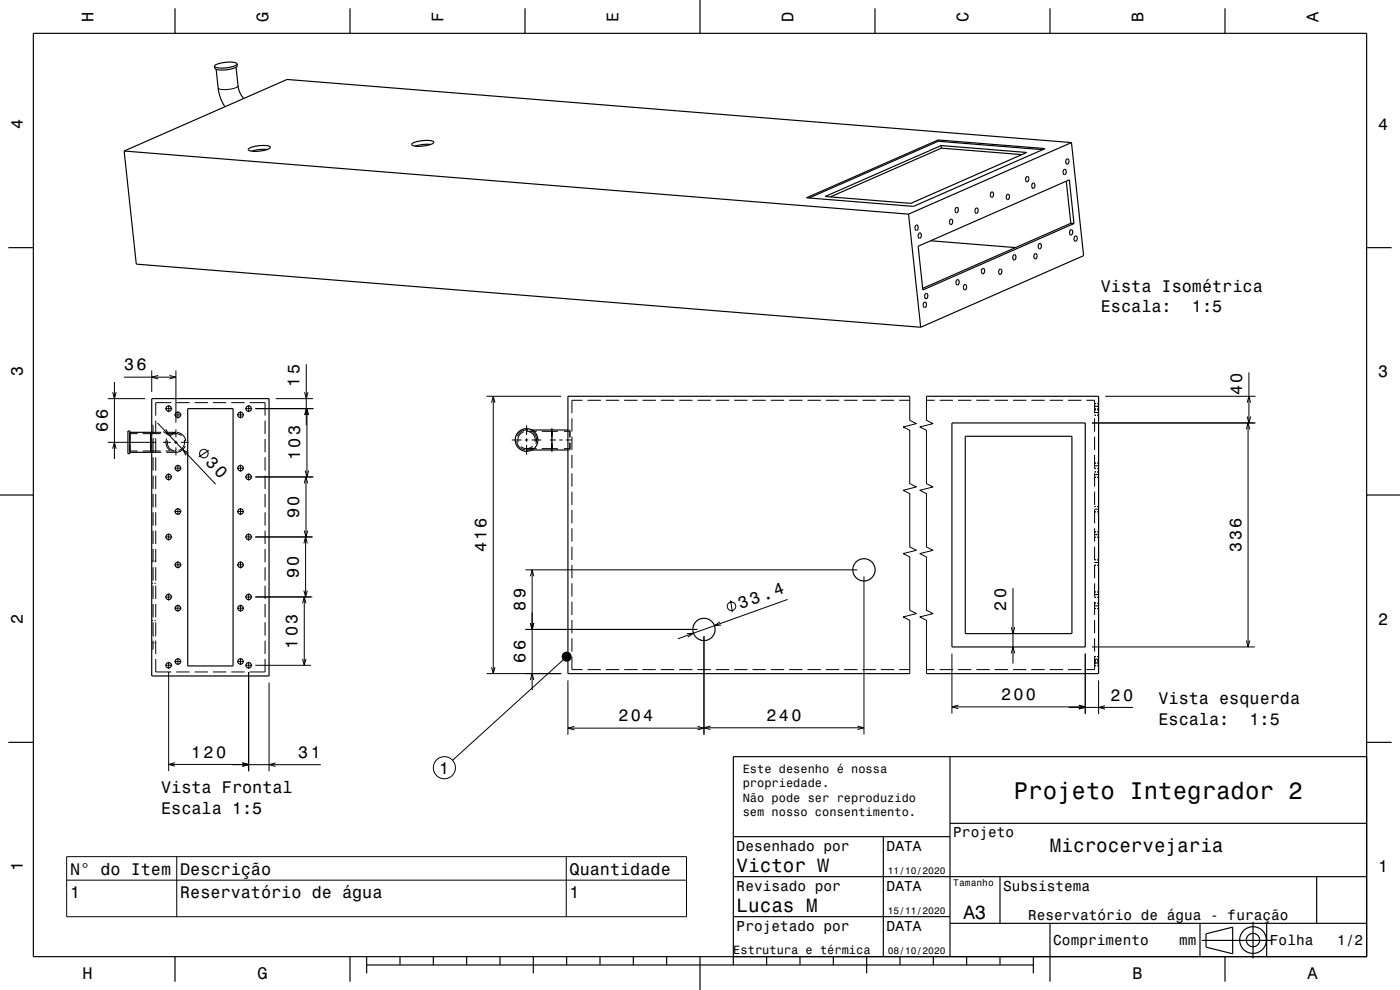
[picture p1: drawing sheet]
<svg xmlns="http://www.w3.org/2000/svg" width="420mm" height="297mm" viewBox="0 0 420 297" stroke-linecap="round" stroke-linejoin="round" font-family="sans-serif">
<g fill="none" stroke="#000" stroke-width=".3">
<path d="M71.4 25.8a6.5 6.5 0 0 1-5.1 1l-.9-.4M32.3 119.6h11.2M33.8 117.7l.5 1.9 .5-1.9M34.3 114.6v23.1M37.2 113.1h15.6M45.5 111.1v6.5M47.5 112.6l-2 .5 2 .6M50.8 112.6l2 .5-2 .6M52.8 111.1v15.7M82.7 119.6h11.2M91.4 117.7l.5 1.9 .5-1.9M91.9 109.3v18.3"/>
<path d="M146 118.9h22.4M148 118.9v83.2M272.9 118.9v7.2l2 1-4 1 2 1v16l2 1-4 1 2 1v16l2 1-4 1 2 1v16l2 1-4 1 2 1v16M277.9 118.9v7.2l2 1-4 1 2 1v16l2 1-4 1 2 1v16l2 1-4 1 2 1v16l2 1-4 1 2 1v16M331.6 118.9h45.1M374.7 111.7v15.2M32.3 132.7h14.6M33.8 134.6l.5-1.9 .5 1.9M39 133.6v1.7h2.3M41.3 130.1h-2.3v1.7M42.8 135.3h5.4M42.8 130.1h5.4"/>
<path d="M45.2 129.7v6M45.5 127.6h.2M45.5 135.7h2.9M45.5 129.7h2.9M45.8 127.6l.1 2.6M45.9 131.7v4M45.9 137.2v4M45.9 131.6h.3M46.5 131.6h.2M46.7 126.2v4M46.7 131.7v4M46.7 137.2v4"/>
<path d="M47.3 126.9l17.4 18.3M48.9 132.7h2.4M49.5 122.6h2.2M49.7 135.3h3.1M49.7 130.1h3.1M49.7 128.8l1 1.7-1.7-1M49.9 129.7h2.9l-1 .2-.9 .4M49.9 135.7h2.9M50 131.5a3 3 0 0 0 1 3.6M50.2 132.1a2.6 2.6 0 0 0 1.9 3.1M50.6 121.5v2.1M51.4 120.8h-4.7v3.9"/>
<path d="M52.3 132.7h1M52.3 124.5h2.1M52.8 130.1l-1 .2-.8 .5M52.8 130.1l.8 .1 .9 .5M52.8 128.8v2.4M52.8 132.2v1M52.8 134.2v2.4M52.9 120.8h4M53.1 129.7a2.99 2.99 0 0 1 2.6 2.6M53.4 123.4v2.1M53.4 139.4v2.1M54.3 132.7h2.4"/>
<path d="M55.3 132a2.59 2.59 0 0 1-1.7 3.2M55.6 133.8a3 3 0 0 1-3.3 1.9M56.5 135.9l-1.7-1 1 1.7M58.4 120.8h4M62.7 135.1l-3.1 1.9M63.9 120.8h4M69.4 120.8h4M71.1 124.5h2.1M72.2 123.4v2.1M72.2 139.4v2.1M73.5 122.6h2.2M74.6 121.5v2.1"/>
<path d="M74.9 120.8h4.6v3.9M76.6 122.6h17.5M79.5 126.2v4M79.5 131.7v4M79.5 137.2v4M91.4 124.5l.5-1.9 .5 1.9M91.6 124.5l.5-1.9 .5 1.9M92.1 122.6v20.5M147.5 120.8l.5-1.9 .5 1.9M153.6 132h2.9M155 132.4a3 3 0 0 0 2.6 2.6M156.3 134l.8 .5 .9 .1"/>
<path d="M157.2 129.5a2.6 2.6 0 0 0-1.7 3.2M157.5 132h1M158 129h.5M158 129.4h3M158 134.6h3M158 127.6v2.9M158 131.5v1M158 133.5v2.9M158.4 129a2.99 2.99 0 0 0-3.2 1.9M158.6 129.5a2.6 2.6 0 0 1 1.9 3.1M159 135h.6M159 129h.6"/>
<path d="M159.5 132h2.9M159.8 129.6a3 3 0 0 1 .9 3.6M159.8 133.9l-.9 .5-.9 .2M159.8 134.4l-.8 .4-1 .2h.5M162.5 129.4h4.9M162.5 134.6h4.9M165 132h1.8M165.6 128.4v7.2M167.8 132h1M169.2 129.4h1.8M169.2 134.6h1.8M169.8 132h1.7"/>
<path d="M170.4 135h.2M170.4 129h.2M170.8 129h.2v2.2M171 132.7v2.3h-.2M171.6 125.5v4M171.6 131v4M171.6 136.5v4M174.8 120.1h-3.2v3.9M176.3 120.1h4M181.8 120.1h4M187.3 120.1h4M192.8 120.1h4"/>
<path d="M198.3 120.1h4M203.8 120.1h4M209.3 120.1h4M214.8 120.1h4M220.3 120.1h4M225.8 120.1h4M231.3 120.1h4M236.8 120.1h4M242.3 120.1h4M247.8 120.1h4M253.3 120.1h4M258.8 120.1h4"/>
<path d="M264.3 120.1h4M269.8 120.1h3.1M277.9 120.1h2.5M281.9 120.1h4M287.4 120.1h4M292.9 120.1h4M298.4 120.1h4M303.9 120.1h4M309.4 120.1h4M314.9 120.1h4M320.4 120.1h4M325.9 120.1h2.5v3.9"/>
<path d="M327.6 126.9h49.1M328.3 121.9h1.4M328.3 139.8h1.4M328.3 123.8h1.4M328.4 138.9h.4M328.4 121.1h.4M328.4 122.7h.4M328.4 124.6h.4M328.4 122.9h.4M328.4 125.5v4M328.4 131v4M328.4 136.5v4"/>
<path d="M329.2 138.9h.4M329.2 121.1h.4M329.2 122.7h.4M329.2 124.6h.4M329.2 122.9h.4M373.9 128.8l.5-1.9 .5 1.9M374.2 125l.5 1.9 .5-1.9M374.2 120.8l.5-1.9 .5 1.9M374.4 126.9v67.2M45.9 142.7v4M45.9 148.2v4M45.9 153.7v4"/>
<path d="M45.9 159.2v4M46.7 142.7v4M46.7 148.2v4M46.7 153.7v4M46.7 159.2v4M49.5 143.1h2.2M50.6 142v2.1M52.3 140.5h2.1M52.3 153.5h2.1M53.4 152.4v2.1M71.1 140.5h2.1M71.1 153.5h2.1"/>
<path d="M72.2 152.4v2.1M73.5 143.1h2.2M74.6 142v2.1M76.6 143.1h17.5M79.5 142.7v4M79.5 148.2v4M79.5 153.7v4M79.5 159.2v4M91.3 159.2l.5 1.9 .5-1.9M91.3 145l.5-1.9 .5 1.9M91.6 141.2l.5 1.9 .5-1.9M91.8 143.1v18"/>
<path d="M171.6 142v4M171.6 147.5v4M171.6 153v4M171.6 158.5v4M328.3 152.8h1.4M328.3 142.4h1.4M328.4 140.6h.4M328.4 153.6h.4M328.4 151.9h.4M328.4 141.6h.4M328.4 143.2h.4M328.4 159.6h.4"/>
<path d="M328.4 142v4M328.4 147.5v4M328.4 153v4M328.4 158.5v4M329.2 140.6h.4M329.2 153.6h.4M329.2 151.9h.4M329.2 141.6h.4M329.2 143.2h.4M329.2 159.6h.4M45.5 175h.4M45.5 168.3h.4"/>
<path d="M45.9 164.7v4M45.9 170.2v4M45.9 175.7v4M46.3 175h.4M46.3 168.3h.4M46.7 164.7v4M46.7 170.2v4M46.7 175.7v4M49.5 179.1h2.2M49.5 161.1h2.2M50.6 160v2.1M50.6 178v2.1"/>
<path d="M52.3 169.5h2.1M53.4 168.4v2.1M71.1 169.5h2.1M72.2 168.4v2.1M73.5 179.1h2.2M73.5 161.1h2.2M74.6 160v2.1M74.6 178v2.1M76.6 179.1h17.1M76.6 161.1h17.2M79.5 164.7v4M79.5 170.2v4"/>
<path d="M79.5 175.7v4M91.2 177.2l.5 1.9 .5-1.9M91.2 163l.5-1.9 .5 1.9M91.3 179.1v20.5M91.7 161.1v18M157.6 171h99.6M159.1 172.9l.5-1.9 .6 1.9M159.6 171v36.1M171.6 164v4M171.6 169.5v4M171.6 175v4M236.3 179.8l-33 11.8"/>
<path d="M259.2 173v47.3M303.9 176.4v22.7M328.3 168.8h1.4M328.3 178.4h1.4M328.3 160.4h1.4M328.4 169.6h.4M328.4 167.9h.4M328.4 179.2h.4M328.4 177.6h.4M328.4 161.2h.4M328.4 164v4M328.4 169.5v4"/>
<path d="M328.4 175v4M329.2 169.6h.4M329.2 167.9h.4M329.2 179.2h.4M329.2 177.6h.4M329.2 161.2h.4M45.5 194.8h.2M45.5 192.9h.4M45.5 186.2h.4M45.9 192.2l-.1 2.6M45.9 181.2v4M45.9 186.7v4"/>
<path d="M45.9 190.8h.3M46.3 192.9h.4M46.3 186.2h.4M46.5 190.8h.2M46.7 197.7v3.9h4.7M46.7 181.2v4M46.7 186.7v4M46.7 192.2v4M49.5 199.6h2.2M50.6 198.5v2.1M52.3 182.5h2.1M52.3 198.5h2.1"/>
<path d="M53.4 181.4v2.1M53.4 197.4v2.1M71.1 182.5h2.1M71.1 198.5h2.1M72.2 181.4v2.1M72.2 197.4v2.1M73.5 199.6h2.2M74.6 198.5v2.1M76.6 199.6h16.7M79.5 197.7v3.9h-4.6M79.5 181.2v4M79.5 186.7v4"/>
<path d="M79.5 192.2v4M90.8 197.7l.5 1.9 .5-1.9M90.8 181l.5-1.9 .5 1.9M157.6 188.8h51.6M159.1 186.9l.5 1.9 .6-1.9M170 197l-34.2 31.1M171.6 180.5v4M171.6 186v4M171.6 191.5v4M171.6 197v3.9h3.2M206.1 190.1l2-.1-1.7 1.1M211.2 190.8v29.6"/>
<path d="M216 186.6l-1.7 1.1 2-.2M219.2 180.1l.5 3.5M285.6 196.1v18M303.4 196l.5-1.9 .5 1.9M303.4 188.2l.5 1.9 .5-1.9M325.6 196.1v18.1M327.6 194.1h48.8M328.3 198.9h1.4M328.3 181.8h1.4M328.3 197.7h1.4M328.4 199.7h.4M328.4 198.1h.4"/>
<path d="M328.4 182.6h.4M328.4 180.9h.4M328.4 198.6h.4M328.4 199.1h.4M328.4 180.5v4M328.4 186v4M328.4 191.5v4M328.8 196.9h-.4v4h-2.5M329.2 199.7h.4M329.2 198.1h.4M329.2 182.6h.4M329.2 180.9h.4"/>
<path d="M329.2 198.6h.4M329.2 196.9h.4M329.2 199.1h.4M373.9 192.2l.5 1.9 .5-1.9M50.6 201.6v29.7M52.9 201.6h4M58.4 201.6h4M63.9 201.6h4M69.4 201.6h4M74.6 201.6v29.8M80.7 204.8v26.6M146 202.1h22.4"/>
<path d="M147.5 200.2l.5 1.9 .5-1.9M159.1 204l.5-1.9 .6 1.9M170.4 204.1v16.3M170.4 218.4h40.8M172.3 217.9l-1.9 .5 1.9 .6M176.3 200.9h4M181.8 200.9h4M187.3 200.9h4M192.8 200.9h4M198.3 200.9h4M203.8 200.9h4M209.3 200.9h4"/>
<path d="M209.3 217.9l1.9 .5-1.9 .6M211.2 218.3h48M213.1 217.8l-1.9 .5 1.9 .6M214.8 200.9h4M220.3 200.9h4M225.8 200.9h4M231.3 200.9h4M236.8 200.9h4M242.3 200.9h4M247.8 200.9h4M253.3 200.9h4M257.3 217.8l1.9 .5-1.9 .6"/>
<path d="M258.8 200.9h4M264.3 200.9h4M269.8 200.9h3.1M277.9 200.9h2.5M281.9 200.9h4M285.6 212.1h40M287.4 200.9h4M287.5 211.5l-1.9 .6 1.9 .5M292.9 200.9h4M298.4 200.9h4M303.9 200.9h4M309.4 200.9h4"/>
<path d="M314.9 200.9h4M320.4 200.9h4M320.6 212.2h19.4M323.6 211.5l2 .6-2 .5M323.6 211.7l2 .5-2 .5M329.6 204.1v10.1M331.5 211.7l-1.9 .5 1.9 .5M50.6 229.3h24M52.5 228.8l-1.9 .5 1.9 .5M69.6 229.4h26.7M72.7 228.8l1.9 .5-1.9 .5M72.7 228.9l1.9 .5-1.9 .5"/>
<path d="M82.7 228.9l-2 .5 2 .5M20 257h186v18h-186zM53 257v18M169.9 257v18M20 264h186"/>
<circle cx="61.2" cy="136.1" r="1.28"/>
<circle cx="219.5" cy="181.9" r="1.28"/>
<circle cx="133.3" cy="230.3" r="3.3"/>
</g>
<g fill="none" stroke="#000" stroke-width=".35">
<path d="M10 10h400v277h-400zM52.5 2.5v7.5M71.1 19.2a5.9 5.9 0 0 0-4.8-.3 2.31 2.31 0 0 0-2 1M71.1 19.2a6.3 6.3 0 0 1-5 1.2l-1.3-.1-.5-.4M71.1 19.2l.1 .5a6.3 6.3 0 0 1-5 1.3l-1.6-.3-.3-.8M105 2.5v7.5M157.5 2.5v7.5M210 0v10M262.5 2.5v7.5M315 2.5v7.5M367.5 2.5v7.5M64.8 20.8l.9 7.1 .7 2.1 1.1 2"/>
<path d="M70.8 20.2l.8 6.4 .5 1.5 1 1.4M37.2 45.3l3.7 33.9 235.3 19M37.2 45.3l235.4 18.9M74.6 44.6l1.4-.6 2.2-.3h2.1l.8 .5-.3 .4-1.2 .4-3.6 .4a1.1 1.1 0 0 1-1.5-.7zM80.2 44.8l-2.4 .1-2.3 .5M123.6 43.1l1.5-.6 2.6-.4a2.34 2.34 0 0 1 2.4 .6 7.7 7.7 0 0 1-6.6 .7zM129.2 43.3l-2.5 .1-2.2 .4M241.9 59.3l39.5-17.3 32.1 2.6-39.4 17.3zM247.6 58.9l34.7-15.2 25.7 2-34.8 15.3zM281.4 42l.1 .4M281.5 42.4l-38.8 17M281.5 42.4l31.3 2.5"/>
<path d="M282.3 43.7l.1 .7M282.4 44.4l24.1 2M282.4 44.4l-33.3 14.7M297.4 57.7a.52 .52 0 0 1 .6 .1 .52 .52 0 0 1 .1 .6 .55 .55 0 0 1-.6 .8 .55 .55 0 0 1-.4-.9zM302.1 58.4a.52 .52 0 0 1 .7 .1 .52 .52 0 0 1 0 .6 .55 .55 0 0 1-.6 .8 .55 .55 0 0 1-.3-.9zM307.9 53.1a.75 .75 0 0 1 .9 .5 .75 .75 0 0 1-.6 .9 .82 .82 0 0 1-.6-.6 .82 .82 0 0 1 .3-.8zM309.8 55a.52 .52 0 0 1 .6 .1 .52 .52 0 0 1 .1 .7 .55 .55 0 0 1-.6 .7 .55 .55 0 0 1-.4-.9zM319.2 50.9a.52 .52 0 0 1 .6 .1 .52 .52 0 0 1 .1 .7 .55 .55 0 0 1-.6 .7 .55 .55 0 0 1-.4-.9zM319.9 54.4l1.3 12.6M320 47.8a.75 .75 0 0 1 .8 .6 .75 .75 0 0 1-.5 .8 .82 .82 0 0 1-.6-.6 .82 .82 0 0 1 .3-.8zM321.4 42.8l3.7 33.9-48.9 21.5M321.4 42.8l-235.3-19-48.9 21.5"/>
<path d="M321.4 42.8l-48.8 21.4M2.5 74.3h7.5M272.6 64.2l3.6 34M274.8 67.6a.52 .52 0 0 1 .6 .1 .52 .52 0 0 1 0 .7 .55 .55 0 0 1-.5 .7 .55 .55 0 0 1-.4-.9zM275.4 73.9l45.4-19.9 1.4 13.1-45.3 19.9zM275.7 70a.52 .52 0 0 1 .7 .1 .52 .52 0 0 1 0 .7 .55 .55 0 0 1-.6 .7 .55 .55 0 0 1-.4-.9zM279.2 72.2l25.4 2.1M285.1 65.9a.52 .52 0 0 1 .7 .1 .52 .52 0 0 1 0 .6 .55 .55 0 0 1-.6 .8 .55 .55 0 0 1-.4-.9zM286.8 62.3a.52 .52 0 0 1 .7 .1 .52 .52 0 0 1 0 .7 .55 .55 0 0 1-.6 .7 .55 .55 0 0 1-.4-.8zM292.7 62.5a.52 .52 0 0 1 .7 .1 .52 .52 0 0 1 0 .7 .55 .55 0 0 1-.6 .7 .55 .55 0 0 1-.3-.9zM304.1 76.5a.52 .52 0 0 1 .6 .1 .52 .52 0 0 1 .1 .7 .55 .55 0 0 1-.6 .7 .55 .55 0 0 1-.4-.9zM310.4 76.2a.75 .75 0 0 1 .8 .6 .75 .75 0 0 1-.5 .8 .82 .82 0 0 1-.6-.6 .82 .82 0 0 1 .3-.8z"/>
<path d="M311.7 73.2a.52 .52 0 0 1 .7 0 .52 .52 0 0 1 0 .7 .55 .55 0 0 1-.6 .7 .55 .55 0 0 1-.3-.8zM321.1 69a.52 .52 0 0 1 .7 .1 .52 .52 0 0 1 0 .7 .55 .55 0 0 1-.6 .7 .55 .55 0 0 1-.3-.9zM321.2 67l1 .1M321.2 67l-44.4 19.5M322.5 70.9a.75 .75 0 0 1 .8 .6 .75 .75 0 0 1-.5 .9 .83 .83 0 0 1-.6-.7 .83 .83 0 0 1 .3-.8zM410 74.3h7.5M277.2 90.8a.52 .52 0 0 1 .7 .1 .52 .52 0 0 1 0 .6 .55 .55 0 0 1-.6 .8 .55 .55 0 0 1-.3-.9zM277.6 88.1a.52 .52 0 0 1 .7 .1 .52 .52 0 0 1 0 .7 .55 .55 0 0 1-.5 .7 .55 .55 0 0 1-.4-.9zM287 84a.52 .52 0 0 1 .7 .1 .52 .52 0 0 1 0 .7 .55 .55 0 0 1-.6 .7 .55 .55 0 0 1-.3-.9zM289.3 85.5a.52 .52 0 0 1 .6 .1 .52 .52 0 0 1 .1 .6 .55 .55 0 0 1-.6 .8 .55 .55 0 0 1-.4-.9zM294.7 80.6a.52 .52 0 0 1 .6 .1 .52 .52 0 0 1 .1 .7 .55 .55 0 0 1-.6 .7 .55 .55 0 0 1-.4-.8zM299.9 80.8a.52 .52 0 0 1 .6 .1 .52 .52 0 0 1 0 .7 .55 .55 0 0 1-.5 .7 .55 .55 0 0 1-.4-.9z"/>
<path d="M45.5 119.6h35.2v83.2h-35.2zM272.9 118.9h-102.5v83.2h102.5M277.9 118.9h51.7v83.2h-51.7M38.4 129.3h.6v6.8h-.6zM39 129.7h6.5M39 135.7h6.5M56.3 122.6h13.6v77.2h-13.6zM159.6 135h10.8M159.6 129h10.8M285.6 126.9h40v67.2h-40zM289.6 130.9h32v59.2h-32zM0 148.5h10"/>
<path d="M410 148.5h10M2.5 222.7h7.5M285 227v60M410 222.7h7.5M410 227h-190v62.5M220 251h65M265 251v36M285 247h125M220 275h65M220 263h190M285 277h125M300 263v14"/>
<path d="M315 277v17.5M360 277v10M375.9 276.5v11M380 277v10M395 263v14M52.5 287v7.5M105 287v7.5M110 289.5h200M110 287v5M120 287v2.5M130 287v2.5M140 287v2.5"/>
<path d="M150 287v2.5M160 287v5M170 287v2.5M180 287v2.5M190 287v2.5M200 287v2.5M210 287v10M230 287v2.5M240 287v2.5M250 287v2.5M260 287v5M270 287v2.5"/>
<path d="M280 287v2.5M290 287v2.5M300 287v2.5M310 287v5M360.5 282.1h21M361.8 280.1l8-2v8l-8-2zM367.5 287v7.5"/>
<circle cx="50.6" cy="122.6" r=".81"/>
<circle cx="53.4" cy="124.5" r=".81"/>
<circle cx="72.2" cy="124.5" r=".81"/>
<circle cx="74.6" cy="122.6" r=".81"/>
<circle cx="158" cy="132" r="3.4"/>
<circle cx="50.6" cy="143.1" r=".81"/>
<circle cx="53.4" cy="140.5" r=".81"/>
<circle cx="53.4" cy="153.5" r=".81"/>
<circle cx="72.2" cy="140.5" r=".81"/>
<circle cx="72.2" cy="153.5" r=".81"/>
<circle cx="74.6" cy="143.1" r=".81"/>
<circle cx="50.6" cy="179.1" r=".81"/>
<circle cx="50.6" cy="161.1" r=".81"/>
<circle cx="53.4" cy="169.5" r=".81"/>
<circle cx="72.2" cy="169.5" r=".81"/>
<circle cx="74.6" cy="179.1" r=".81"/>
<circle cx="74.6" cy="161.1" r=".81"/>
<circle cx="259.2" cy="171" r="3.3"/>
<circle cx="50.6" cy="199.6" r=".81"/>
<circle cx="53.4" cy="182.5" r=".81"/>
<circle cx="53.4" cy="198.5" r=".81"/>
<circle cx="72.2" cy="182.5" r=".81"/>
<circle cx="72.2" cy="198.5" r=".81"/>
<circle cx="74.6" cy="199.6" r=".81"/>
<circle cx="211.2" cy="188.8" r="3.3"/>
<circle cx="375.9" cy="282" r="4"/>
<circle cx="375.9" cy="282" r="2"/>
</g>
<circle cx="170" cy="197" r="1.5" fill="#000"/>
<text font-size="7.2" x="304.1" y="239.6">Projeto Integrador 2</text>
<g font-size="5.8">
<text x="315" y="255.6">Microcervejaria</text>
<text x="221" y="261.6">Victor W</text>
<text x="221" y="273.6">Lucas M</text>
<text x="289" y="275.6">A3</text>
</g>
<text font-size="5.1" x="61.5" y="138.9" transform="rotate(47 61.5 138.9)">30</text>
<g font-size="5">
<text x="28.1" y="6.5" transform="rotate(-90 28.1 6.5)">H</text>
<text x="80.6" y="6.5" transform="rotate(-90 80.6 6.5)">G</text>
<text x="133.1" y="6.5" transform="rotate(-90 133.1 6.5)">F</text>
<text x="185.6" y="6.5" transform="rotate(-90 185.6 6.5)">E</text>
<text x="238.1" y="6.5" transform="rotate(-90 238.1 6.5)">D</text>
<text x="290.6" y="6.5" transform="rotate(-90 290.6 6.5)">C</text>
<text x="343.1" y="6.5" transform="rotate(-90 343.1 6.5)">B</text>
<text x="395.6" y="6.5" transform="rotate(-90 395.6 6.5)">A</text>
<text x="6.8" y="38.7" transform="rotate(-90 6.8 38.7)">4</text>
<text x="413.5" y="39">4</text>
<text x="330.3" y="87.6">Vista Isométrica</text>
<text x="330.3" y="93.7">Escala:</text>
<text x="357.6" y="93.7">1:5</text>
<text x="6.8" y="112.9" transform="rotate(-90 6.8 112.9)">3</text>
<text x="37.2" y="111.1">36</text>
<text x="413.5" y="113.2">3</text>
<text x="89.9" y="116" transform="rotate(-90 89.9 116)">15</text>
<text x="372.7" y="118.5" transform="rotate(-90 372.7 118.5)">40</text>
<text x="32.3" y="129.5" transform="rotate(-90 32.3 129.5)">66</text>
<text x="90.1" y="138.1" transform="rotate(-90 90.1 138.1)">103</text>
<text x="89.8" y="155.5" transform="rotate(-90 89.8 155.5)">90</text>
<text x="146" y="165.7" transform="rotate(-90 146 165.7)">416</text>
<text x="372.4" y="165.7" transform="rotate(-90 372.4 165.7)">336</text>
<text x="89.7" y="173.5" transform="rotate(-90 89.7 173.5)">90</text>
<text x="157.6" y="183.3" transform="rotate(-90 157.6 183.3)">89</text>
<text x="222.2" y="182.8" transform="rotate(-20 222.2 182.8)">33.4</text>
<text x="301.9" y="183.2" transform="rotate(-90 301.9 183.2)">20</text>
<text x="6.8" y="187.1" transform="rotate(-90 6.8 187.1)">2</text>
<text x="413.5" y="187.4">2</text>
<text x="89.3" y="194.6" transform="rotate(-90 89.3 194.6)">103</text>
<text x="157.6" y="198.8" transform="rotate(-90 157.6 198.8)">66</text>
<text x="300.3" y="210.1">200</text>
<text x="333.2" y="210.2">20</text>
<text x="347.5" y="211.3">Vista esquerda</text>
<text x="185.5" y="216.4">204</text>
<text x="229.9" y="216.3">240</text>
<text x="347.5" y="217.4">Escala:</text>
<text x="374.9" y="217.4">1:5</text>
<text x="57.3" y="227.3">120</text>
<text x="89.5" y="227.4">31</text>
<text x="131.8" y="232.1">1</text>
<text x="48.3" y="238">Vista Frontal</text>
<text x="48.3" y="244.1">Escala 1:5</text>
<text x="6.8" y="261.3" transform="rotate(-90 6.8 261.3)">1</text>
<text x="21" y="262.4">N° do Item</text>
<text x="54" y="262.4">Descrição</text>
<text x="170.9" y="262.4">Quantidade</text>
<text x="413.5" y="261.6">1</text>
<text x="21" y="269.4">1</text>
<text x="54" y="269.4">Reservatório de água</text>
<text x="170.9" y="269.4">1</text>
<text x="24.7" y="293.8">H</text>
<text x="77.2" y="293.8">G</text>
<text x="339.7" y="293.8">B</text>
<text x="392.2" y="293.8">A</text>
</g>
<g font-size="4.3">
<text x="286" y="251.2">Projeto</text>
<text x="221" y="255.2">Desenhado por</text>
<text x="266" y="255.2">DATA</text>
<text x="221" y="267.2">Revisado por</text>
<text x="266" y="267.2">DATA</text>
<text x="301" y="267.2">Subsistema</text>
<text x="308.5" y="276">Reservatório de água - furação</text>
<text x="221" y="279.2">Projetado por</text>
<text x="266" y="279.2">DATA</text>
<text x="316" y="283.6">Comprimento</text>
<text x="353.8" y="283.6">mm</text>
<text x="381" y="283.6">Folha</text>
<text x="401.2" y="283.6">1/2</text>
</g>
<g font-size="3.6">
<text x="222.8" y="231.8">Este desenho é nossa</text>
<text x="222.8" y="236.1">propriedade.</text>
<text x="222.8" y="240.5">Não pode ser reproduzido</text>
<text x="222.8" y="244.8">sem nosso consentimento.</text>
<text x="220" y="286.1">Estrutura e térmica</text>
</g>
<g font-size="2.9">
<text x="266.3" y="262.3">11/10/2020</text>
<text x="286" y="265.8">Tamanho</text>
<text x="266.3" y="274.3">15/11/2020</text>
<text x="266.3" y="286.3">08/10/2020</text>
</g>
</svg>
